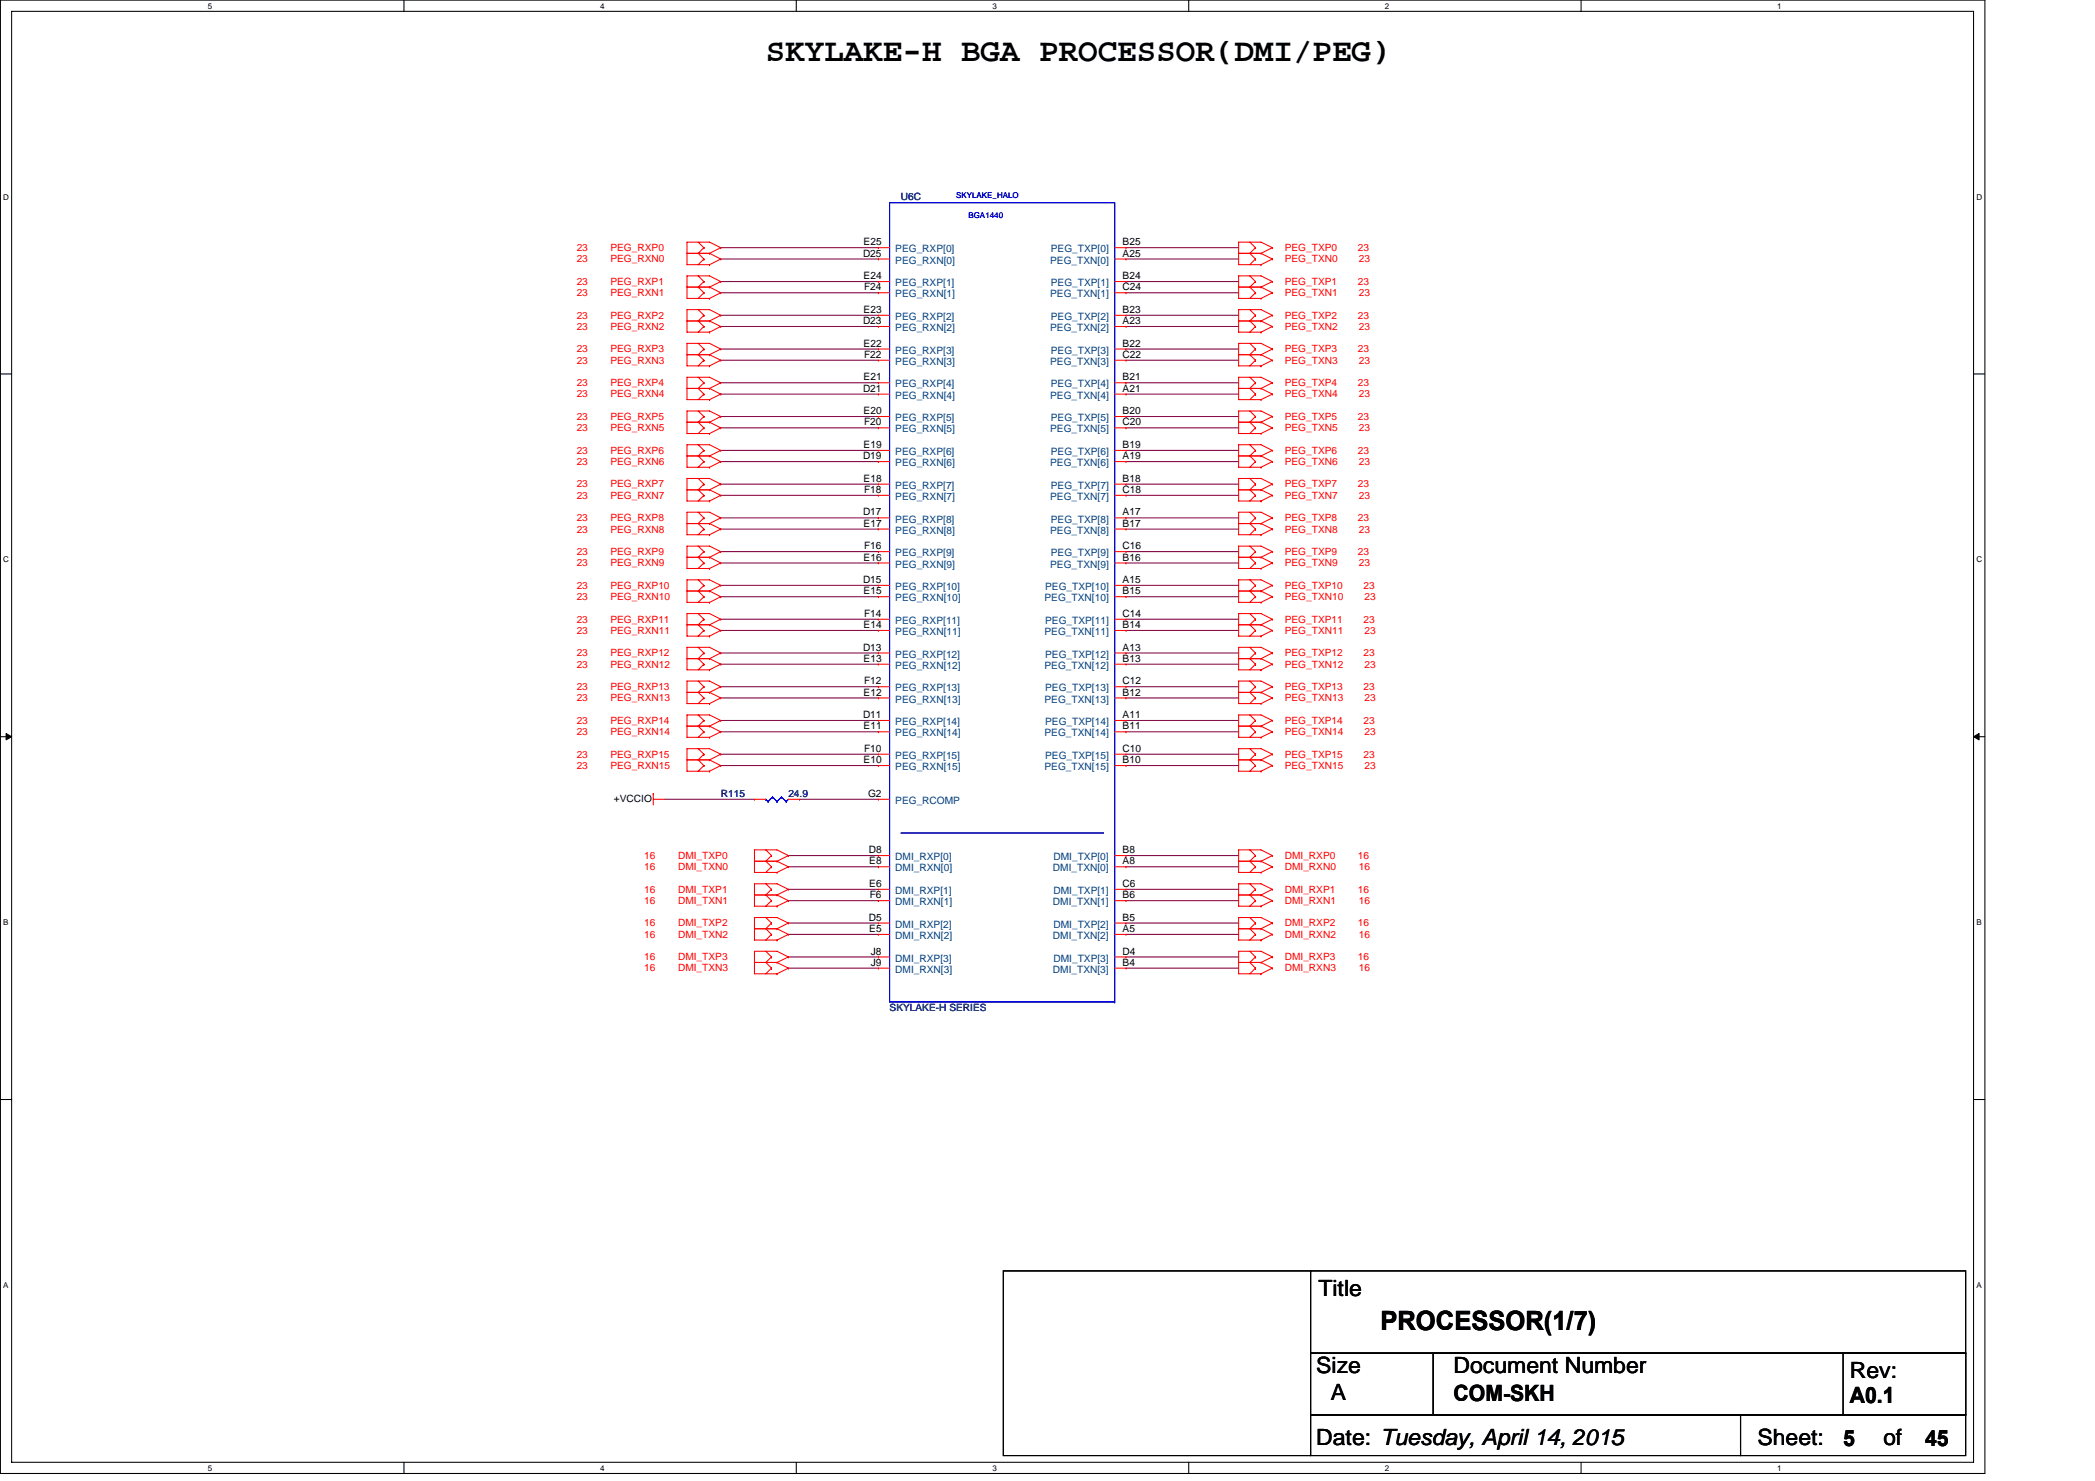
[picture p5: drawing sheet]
<svg xmlns="http://www.w3.org/2000/svg" width="297mm" height="210mm" viewBox="0 0 297 210" stroke-linecap="round" stroke-linejoin="round" font-family="sans-serif">
<path d="M.1 0h281.3v208.9h-281.3zM1.6 1.6h278.2v205.7h-278.2z" fill="none" stroke="#000" stroke-width=".15"/>
<g fill="#fff">
<path d="M29.5 .2h.6v1.3h-.6z"/>
<path d="M29.5 207.5h.6v1.3h-.6z"/>
</g>
<path d="M57.3 0v1.6M57.3 207.3v1.6" fill="none" stroke="#000" stroke-width=".15"/>
<g fill="#fff">
<path d="M85.1 .2h.6v1.3h-.6z"/>
<path d="M85.1 207.5h.6v1.3h-.6z"/>
</g>
<path d="M112.9 0v1.6M112.9 207.3v1.6" fill="none" stroke="#000" stroke-width=".15"/>
<g fill="#fff">
<path d="M140.7 .2h.6v1.3h-.6z"/>
<path d="M140.7 207.5h.6v1.3h-.6z"/>
</g>
<path d="M168.5 0v1.6M168.5 207.3v1.6" fill="none" stroke="#000" stroke-width=".15"/>
<g fill="#fff">
<path d="M196.4 .2h.6v1.3h-.6z"/>
<path d="M196.4 207.5h.6v1.3h-.6z"/>
</g>
<path d="M224.2 0v1.6M224.2 207.3v1.6" fill="none" stroke="#000" stroke-width=".15"/>
<g fill="#fff">
<path d="M252 .2h.6v1.3h-.6z"/>
<path d="M252 207.5h.6v1.3h-.6z"/>
<path d="M.5 27.3h.8v1.3h-.8z"/>
<path d="M280.2 27.3h.8v1.3h-.8z"/>
<path d="M.5 78.7h.8v1.3h-.8z"/>
<path d="M280.2 78.7h.8v1.3h-.8z"/>
</g>
<path d="M.1 53h1.5M279.8 53h1.6" fill="none" stroke="#000" stroke-width=".15"/>
<g fill="#fff">
<path d="M.5 130.2h.7v1.2h-.7z"/>
<path d="M280.2 130.2h.8v1.2h-.8z"/>
</g>
<path d="M.1 104.5h1.5M279.8 104.5h1.6" fill="none" stroke="#000" stroke-width=".15"/>
<path d="M.9 104l.7 .5-.7 .4zM279.8 104.5l.8-.5v.9z" fill="#000" stroke="#000" stroke-width=".14"/>
<g fill="#fff">
<path d="M.5 181.6h.7v1.3h-.7z"/>
<path d="M280.2 181.6h.8v1.3h-.8z"/>
</g>
<path d="M.1 155.9h1.5M279.8 155.9h1.6M142.3 180.2h43.5v26.2h-43.5zM185.8 180.2h92.9v11.7h-92.9zM185.8 191.9h17.4v8.7h-17.4zM203.2 191.9h75.5v8.7h-75.5zM261.3 191.9h17.4v8.7h-17.4zM185.8 200.6h61v5.8h-61zM246.8 200.6h31.9v5.8h-31.9z" fill="none" stroke="#000" stroke-width=".15"/>
<g fill="none" stroke="#800040" stroke-width=".15">
<path d="M102.2 35.1h22.3M102.2 36.7h22.3M102.2 39.9h22.3M159.7 35.1h15.9M159.7 36.7h15.9M159.7 39.9h15.9M102.2 41.5h22.3M102.2 44.7h22.3M102.2 46.3h22.3M102.2 49.5h22.3M102.2 51.1h22.3M102.2 54.3h22.3"/>
<path d="M102.2 55.9h22.3M102.2 59.1h22.3M159.7 41.5h15.9M159.7 44.7h15.9M159.7 46.3h15.9M159.7 49.5h15.9M159.7 51.1h15.9M159.7 54.3h15.9M159.7 55.9h15.9M159.7 59.1h15.9M102.2 60.7h22.3M102.2 63.9h22.3"/>
<path d="M102.2 65.4h22.3M102.2 68.6h22.3M102.2 70.2h22.3M102.2 73.4h22.3M102.2 75h22.3M102.2 78.2h22.3M102.2 79.8h22.3M159.7 60.7h15.9M159.7 63.9h15.9M159.7 65.4h15.9M159.7 68.6h15.9M159.7 70.2h15.9"/>
<path d="M159.7 73.4h15.9M159.7 75h15.9M159.7 78.2h15.9M159.7 79.8h15.9M102.2 83h22.3M102.2 84.6h22.3M102.2 87.8h22.3M102.2 89.4h22.3M102.2 92.6h22.3M102.2 94.2h22.3M102.2 97.4h22.3M102.2 99h22.3"/>
<path d="M159.7 83h15.9M159.7 84.6h15.9M159.7 87.8h15.9M159.7 89.4h15.9M159.7 92.6h15.9M159.7 94.2h15.9M159.7 97.4h15.9M159.7 99h15.9M94.2 113.3h12.8M102.2 102.2h22.3M102.2 103.8h22.3M102.2 106.9h22.3"/>
<path d="M102.2 108.5h22.3M113.4 113.3h.1M113.4 113.3h11.1M159.7 102.2h15.9M159.7 103.8h15.9M159.7 106.9h15.9M159.7 108.5h15.9M111.8 121.3h12.7M111.8 122.9h12.7M111.8 126.1h12.7M111.8 127.7h12.7M111.8 132.5h12.7"/>
<path d="M111.8 130.9h12.7M111.8 135.7h12.7M111.8 137.3h12.7M159.7 121.3h15.9M159.7 122.9h15.9M159.7 126.1h15.9M159.7 127.7h15.9M159.7 130.9h15.9M159.7 132.5h15.9M159.7 135.7h15.9M159.7 137.3h15.9"/>
</g>
<g fill="none" stroke="#f00" stroke-width=".15">
<path d="M97.4 35.9h3.2M97.4 35.9v1.6h3.2M99 34.3l.8 .8M99 39.1l.8 .8M99.8 35.1h.1M99.8 36.7h.1M99.8 39.9h.1M99.8 35.1l-.8 .8 .8 .8M99.8 36.7l-.8 .8M99.8 39.9l-.8 .8 .8 .8M100.6 35.9h.1M100.6 37.5h.1"/>
<path d="M100.6 35.9l1.6 .8M102.2 35.1l-1.6-.8h-3.2v1.6M102.2 35.1h.1M102.2 36.7h.1M102.2 39.9l-1.6-.8h-3.2v1.6M102.2 39.9h.1M102.2 35.1l-1.6 .8M102.2 36.7l-1.6 .8M102.2 39.9l-1.6 .8M124.5 36.7h.1M124.5 39.9h.1M124.5 35.1h.1"/>
<path d="M124.5 36.7h1.6M124.5 39.9h1.6M124.5 35.1h1.6M158 36.7h1.7M158 39.9h1.7M158 35.1h1.7M159.7 35.1h.1M159.7 36.7h.1M159.7 39.9h.1M175.6 35.9h3.2M175.6 35.9v1.6h3.2M177.2 34.3l.8 .8"/>
<path d="M177.2 39.1l.8 .8M178 35.1h.1M178 36.7h.1M178 39.9h.1M178 35.1l-.8 .8 .8 .8M178 36.7l-.8 .8M178 39.9l-.8 .8 .8 .8M178.8 35.9h.1M178.8 37.5h.1M178.8 35.9l1.6 .8M180.4 35.1l-1.6-.8h-3.2v1.6M180.4 35.1h.1"/>
<path d="M180.4 36.7h.1M180.4 39.9l-1.6-.8h-3.2v1.6M180.4 39.9h.1M180.4 35.1l-1.6 .8M180.4 36.7l-1.6 .8M180.4 39.9l-1.6 .8M97.4 40.7h3.2M97.4 40.7v1.6h3.2M97.4 45.5h3.2M97.4 45.5v1.6h3.2M97.4 50.3h3.2M97.4 50.3v1.6h3.2"/>
<path d="M97.4 55.1h3.2M97.4 55.1v1.6h3.2M97.4 59.9h3.2M97.4 59.9v1.6h3.2M99 43.9l.8 .8M99 48.7l.8 .8M99 53.5l.8 .8M99 58.3l.8 .8M99.8 41.5h.1M99.8 44.7h.1M99.8 46.3h.1M99.8 49.5h.1"/>
<path d="M99.8 51.1h.1M99.8 54.3h.1M99.8 55.9h.1M99.8 59.1h.1M99.8 41.5l-.8 .8M99.8 44.7l-.8 .8 .8 .8M99.8 46.3l-.8 .8M99.8 49.5l-.8 .8 .8 .8M99.8 51.1l-.8 .8M99.8 54.3l-.8 .8 .8 .8M99.8 55.9l-.8 .8M99.8 59.1l-.8 .8 .8 .8"/>
<path d="M100.6 40.7h.1M100.6 42.3h.1M100.6 45.5h.1M100.6 47.1h.1M100.6 50.3h.1M100.6 51.9h.1M100.6 55.1h.1M100.6 56.7h.1M100.6 59.9h.1M100.6 40.7l1.6 .8M100.6 45.5l1.6 .8M100.6 50.3l1.6 .8"/>
<path d="M100.6 55.1l1.6 .8M100.6 59.9l1.6 .8M102.2 41.5h.1M102.2 44.7l-1.6-.8h-3.2v1.6M102.2 44.7h.1M102.2 46.3h.1M102.2 49.5l-1.6-.8h-3.2v1.6M102.2 49.5h.1M102.2 51.1h.1M102.2 54.3l-1.6-.8h-3.2v1.6M102.2 54.3h.1M102.2 55.9h.1"/>
<path d="M102.2 59.1l-1.6-.8h-3.2v1.6M102.2 59.1h.1M102.2 41.5l-1.6 .8M102.2 44.7l-1.6 .8M102.2 46.3l-1.6 .8M102.2 49.5l-1.6 .8M102.2 51.1l-1.6 .8M102.2 54.3l-1.6 .8M102.2 55.9l-1.6 .8M102.2 59.1l-1.6 .8M124.5 46.3h.1M124.5 44.7h.1"/>
<path d="M124.5 41.5h.1M124.5 51.1h.1M124.5 49.5h.1M124.5 54.3h.1M124.5 55.9h.1M124.5 59.1h.1M124.5 46.3h1.6M124.5 44.7h1.6M124.5 41.5h1.6M124.5 51.1h1.6M124.5 49.5h1.6M124.5 54.3h1.6"/>
<path d="M124.5 55.9h1.6M124.5 59.1h1.6M158 46.3h1.7M158 44.7h1.7M158 41.5h1.7M158 51.1h1.7M158 49.5h1.7M158 54.3h1.7M158 55.9h1.7M158 59.1h1.7M159.7 41.5h.1M159.7 46.3h.1"/>
<path d="M159.7 44.7h.1M159.7 51.1h.1M159.7 49.5h.1M159.7 54.3h.1M159.7 55.9h.1M159.7 59.1h.1M175.6 40.7h3.2M175.6 40.7v1.6h3.2M175.6 45.5h3.2M175.6 45.5v1.6h3.2M175.6 50.3h3.2M175.6 50.3v1.6h3.2"/>
<path d="M175.6 55.1h3.2M175.6 55.1v1.6h3.2M175.6 59.9h3.2M175.6 59.9v1.6h3.2M177.2 43.9l.8 .8M177.2 48.7l.8 .8M177.2 53.5l.8 .8M177.2 58.3l.8 .8M178 41.5h.1M178 44.7h.1M178 46.3h.1M178 49.5h.1"/>
<path d="M178 51.1h.1M178 54.3h.1M178 55.9h.1M178 59.1h.1M178 41.5l-.8 .8M178 44.7l-.8 .8 .8 .8M178 46.3l-.8 .8M178 49.5l-.8 .8 .8 .8M178 51.1l-.8 .8M178 54.3l-.8 .8 .8 .8M178 55.9l-.8 .8M178 59.1l-.8 .8 .8 .8"/>
<path d="M178.8 40.7h.1M178.8 42.3h.1M178.8 45.5h.1M178.8 47.1h.1M178.8 50.3h.1M178.8 51.9h.1M178.8 55.1h.1M178.8 56.7h.1M178.8 59.9h.1M178.8 40.7l1.6 .8M178.8 45.5l1.6 .8M178.8 50.3l1.6 .8"/>
<path d="M178.8 55.1l1.6 .8M178.8 59.9l1.6 .8M180.4 41.5h.1M180.4 44.7l-1.6-.8h-3.2v1.6M180.4 44.7h.1M180.4 46.3h.1M180.4 49.5l-1.6-.8h-3.2v1.6M180.4 49.5h.1M180.4 51.1h.1M180.4 54.3l-1.6-.8h-3.2v1.6M180.4 54.3h.1M180.4 55.9h.1"/>
<path d="M180.4 59.1l-1.6-.8h-3.2v1.6M180.4 59.1h.1M180.4 41.5l-1.6 .8M180.4 44.7l-1.6 .8M180.4 46.3l-1.6 .8M180.4 49.5l-1.6 .8M180.4 51.1l-1.6 .8M180.4 54.3l-1.6 .8M180.4 55.9l-1.6 .8M180.4 59.1l-1.6 .8M97.4 64.6h3.2M97.4 64.6v1.7h3.2"/>
<path d="M97.4 69.4h3.2M97.4 69.4v1.6h3.2M97.4 74.2h3.2M97.4 74.2v1.6h3.2M97.4 79h3.2M97.4 79v1.6h3.2M99 63.1l.8 .8M99 67.8l.8 .8M99 72.6l.8 .8M99 77.4l.8 .8M99.8 60.7h.1M99.8 63.9h.1"/>
<path d="M99.8 65.4h.1M99.8 68.6h.1M99.8 70.2h.1M99.8 73.4h.1M99.8 75h.1M99.8 78.2h.1M99.8 79.8h.1M99.8 60.7l-.8 .8M99.8 63.9l-.8 .7 .8 .8M99.8 65.4l-.8 .9M99.8 68.6l-.8 .8 .8 .8M99.8 70.2l-.8 .8"/>
<path d="M99.8 73.4l-.8 .8 .8 .8M99.8 75l-.8 .8M99.8 78.2l-.8 .8 .8 .8M99.8 79.8l-.8 .8M100.6 61.5h.1M100.6 64.6h.1M100.6 66.3h.1M100.6 69.4h.1M100.6 71h.1M100.6 74.2h.1M100.6 75.8h.1M100.6 79h.1"/>
<path d="M100.6 64.6l1.6 .8M100.6 69.4l1.6 .8M100.6 74.2l1.6 .8M100.6 79l1.6 .8M102.2 60.7h.1M102.2 63.9l-1.6-.8h-3.2v1.5M102.2 63.9h.1M102.2 65.4h.1M102.2 68.6l-1.6-.8h-3.2v1.6M102.2 68.6h.1M102.2 70.2h.1M102.2 73.4l-1.6-.8h-3.2v1.6"/>
<path d="M102.2 73.4h.1M102.2 75h.1M102.2 78.2l-1.6-.8h-3.2v1.6M102.2 78.2h.1M102.2 79.8h.1M102.2 60.7l-1.6 .8M102.2 63.9l-1.6 .7M102.2 65.4l-1.6 .9M102.2 68.6l-1.6 .8M102.2 70.2l-1.6 .8M102.2 73.4l-1.6 .8M102.2 75l-1.6 .8"/>
<path d="M102.2 78.2l-1.6 .8M102.2 79.8l-1.6 .8M124.5 73.4h.1M124.5 70.2h.1M124.5 68.6h.1M124.5 63.9h.1M124.5 79.8h.1M124.5 75h.1M124.5 78.2h.1M124.5 60.7h.1M124.5 65.4h.1M124.5 73.4h1.6"/>
<path d="M124.5 70.2h1.6M124.5 68.6h1.6M124.5 63.9h1.6M124.5 60.7h1.6M124.5 65.4h1.6M124.5 79.8h1.6M124.5 75h1.6M124.5 78.2h1.6M158 73.4h1.7M158 70.2h1.7M158 68.6h1.7M158 63.9h1.7"/>
<path d="M158 60.7h1.7M158 65.4h1.7M158 79.8h1.7M158 75h1.7M158 78.2h1.7M159.7 60.7h.1M159.7 65.4h.1M159.7 63.9h.1M159.7 68.6h.1M159.7 73.4h.1M159.7 79.8h.1M159.7 78.2h.1"/>
<path d="M159.7 75h.1M159.7 70.2h.1M175.6 64.6h3.2M175.6 64.6v1.7h3.2M175.6 69.4h3.2M175.6 69.4v1.6h3.2M175.6 74.2h3.2M175.6 74.2v1.6h3.2M175.6 79h3.2M175.6 79v1.6h3.2M177.2 63.1l.8 .8M177.2 67.8l.8 .8"/>
<path d="M177.2 72.6l.8 .8M177.2 77.4l.8 .8M178 60.7h.1M178 63.9h.1M178 65.4h.1M178 68.6h.1M178 70.2h.1M178 73.4h.1M178 75h.1M178 78.2h.1M178 79.8h.1M178 60.7l-.8 .8"/>
<path d="M178 63.9l-.8 .7 .8 .8M178 65.4l-.8 .9M178 68.6l-.8 .8 .8 .8M178 70.2l-.8 .8M178 73.4l-.8 .8 .8 .8M178 75l-.8 .8M178 78.2l-.8 .8 .8 .8M178 79.8l-.8 .8M178.8 61.5h.1M178.8 64.6h.1M178.8 66.3h.1M178.8 69.4h.1"/>
<path d="M178.8 71h.1M178.8 74.2h.1M178.8 75.8h.1M178.8 79h.1M178.8 64.6l1.6 .8M178.8 69.4l1.6 .8M178.8 74.2l1.6 .8M178.8 79l1.6 .8M180.4 60.7h.1M180.4 63.9l-1.6-.8h-3.2v1.5M180.4 63.9h.1M180.4 65.4h.1"/>
<path d="M180.4 68.6l-1.6-.8h-3.2v1.6M180.4 68.6h.1M180.4 70.2h.1M180.4 73.4l-1.6-.8h-3.2v1.6M180.4 73.4h.1M180.4 75h.1M180.4 78.2l-1.6-.8h-3.2v1.6M180.4 78.2h.1M180.4 79.8h.1M180.4 60.7l-1.6 .8M180.4 63.9l-1.6 .7M180.4 65.4l-1.6 .9"/>
<path d="M180.4 68.6l-1.6 .8M180.4 70.2l-1.6 .8M180.4 73.4l-1.6 .8M180.4 75l-1.6 .8M180.4 78.2l-1.6 .8M180.4 79.8l-1.6 .8M97.4 83.8h3.2M97.4 83.8v1.6h3.2M97.4 88.6h3.2M97.4 88.6v1.6h3.2M97.4 93.4h3.2M97.4 93.4v1.6h3.2"/>
<path d="M97.4 98.2h3.2M97.4 98.2v1.6h3.2M99 82.2l.8 .8M99 87l.8 .8M99 91.8l.8 .8M99 96.6l.8 .8M99.8 83h.1M99.8 84.6h.1M99.8 87.8h.1M99.8 89.4h.1M99.8 92.6h.1M99.8 94.2h.1"/>
<path d="M99.8 97.4h.1M99.8 99h.1M99.8 83l-.8 .8 .8 .8M99.8 84.6l-.8 .8M99.8 87.8l-.8 .8 .8 .8M99.8 89.4l-.8 .8M99.8 92.6l-.8 .8 .8 .8M99.8 94.2l-.8 .8M99.8 97.4l-.8 .8 .8 .8M99.8 99l-.8 .8M100.6 80.6h.1M100.6 83.8h.1"/>
<path d="M100.6 85.4h.1M100.6 88.6h.1M100.6 90.2h.1M100.6 93.4h.1M100.6 95h.1M100.6 98.2h.1M100.6 99.8h.1M100.6 83.8l1.6 .8M100.6 88.6l1.6 .8M100.6 93.4l1.6 .8M100.6 98.2l1.6 .8M102.2 83l-1.6-.8h-3.2v1.6"/>
<path d="M102.2 83h.1M102.2 84.6h.1M102.2 87.8l-1.6-.8h-3.2v1.6M102.2 87.8h.1M102.2 89.4h.1M102.2 92.6l-1.6-.8h-3.2v1.6M102.2 92.6h.1M102.2 94.2h.1M102.2 97.4l-1.6-.8h-3.2v1.6M102.2 97.4h.1M102.2 99h.1M102.2 83l-1.6 .8"/>
<path d="M102.2 84.6l-1.6 .8M102.2 87.8l-1.6 .8M102.2 89.4l-1.6 .8M102.2 92.6l-1.6 .8M102.2 94.2l-1.6 .8M102.2 97.4l-1.6 .8M102.2 99l-1.6 .8M124.5 97.4h.1M124.5 83h.1M124.5 84.6h.1M124.5 87.8h.1M124.5 89.4h.1"/>
<path d="M124.5 92.6h.1M124.5 99h.1M124.5 94.2h.1M124.5 97.4h1.6M124.5 83h1.6M124.5 84.6h1.6M124.5 87.8h1.6M124.5 89.4h1.6M124.5 92.6h1.6M124.5 99h1.6M124.5 94.2h1.6M158 97.4h1.7"/>
<path d="M158 83h1.7M158 84.6h1.7M158 87.8h1.7M158 89.4h1.7M158 92.6h1.7M158 99h1.7M158 94.2h1.7M159.7 84.6h.1M159.7 83h.1M159.7 87.8h.1M159.7 89.4h.1M159.7 94.2h.1"/>
<path d="M159.7 92.6h.1M159.7 99h.1M159.7 97.4h.1M175.6 83.8h3.2M175.6 83.8v1.6h3.2M175.6 88.6h3.2M175.6 88.6v1.6h3.2M175.6 93.4h3.2M175.6 93.4v1.6h3.2M175.6 98.2h3.2M175.6 98.2v1.6h3.2M177.2 82.2l.8 .8"/>
<path d="M177.2 87l.8 .8M177.2 91.8l.8 .8M177.2 96.6l.8 .8M178 83h.1M178 84.6h.1M178 87.8h.1M178 89.4h.1M178 92.6h.1M178 94.2h.1M178 97.4h.1M178 99h.1M178 83l-.8 .8 .8 .8"/>
<path d="M178 84.6l-.8 .8M178 87.8l-.8 .8 .8 .8M178 89.4l-.8 .8M178 92.6l-.8 .8 .8 .8M178 94.2l-.8 .8M178 97.4l-.8 .8 .8 .8M178 99l-.8 .8M178.8 80.6h.1M178.8 83.8h.1M178.8 85.4h.1M178.8 88.6h.1M178.8 90.2h.1"/>
<path d="M178.8 93.4h.1M178.8 95h.1M178.8 98.2h.1M178.8 99.8h.1M178.8 83.8l1.6 .8M178.8 88.6l1.6 .8M178.8 93.4l1.6 .8M178.8 98.2l1.6 .8M180.4 83l-1.6-.8h-3.2v1.6M180.4 83h.1M180.4 84.6h.1M180.4 87.8l-1.6-.8h-3.2v1.6"/>
<path d="M180.4 87.8h.1M180.4 89.4h.1M180.4 92.6l-1.6-.8h-3.2v1.6M180.4 92.6h.1M180.4 94.2h.1M180.4 97.4l-1.6-.8h-3.2v1.6M180.4 97.4h.1M180.4 99h.1M180.4 83l-1.6 .8M180.4 84.6l-1.6 .8M180.4 87.8l-1.6 .8M180.4 89.4l-1.6 .8"/>
<path d="M180.4 92.6l-1.6 .8M180.4 94.2l-1.6 .8M180.4 97.4l-1.6 .8M180.4 99l-1.6 .8M92.6 113.3h1.6M92.6 112.5h.1M92.6 112.5v1.6M97.4 103h3.2M97.4 103v1.5h3.2M97.4 107.7h3.2M97.4 107.7v1.6h3.2M99 101.4l.8 .8"/>
<path d="M99 106.2l.8 .7M99.8 102.2h.1M99.8 103.8h.1M99.8 106.9h.1M99.8 108.5h.1M99.8 102.2l-.8 .8 .8 .8M99.8 103.8l-.8 .7M99.8 106.9l-.8 .8 .8 .8M99.8 108.5l-.8 .8M100.6 103h.1M100.6 104.5h.1M100.6 107.7h.1"/>
<path d="M100.6 109.3h.1M100.6 103l1.6 .8M100.6 107.7l1.6 .8M102.2 102.2l-1.6-.8h-3.2v1.6M102.2 102.2h.1M102.2 103.8h.1M102.2 106.9l-1.6-.7h-3.2v1.5M102.2 106.9h.1M102.2 108.5h.1M102.2 102.2l-1.6 .8M102.2 103.8l-1.6 .7M102.2 106.9l-1.6 .8"/>
<path d="M102.2 108.5l-1.6 .8M107 113.3h.1M107 113.3h1.6M111.8 113.3h1.6M124.5 113.3h.1M124.5 106.9h.1M124.5 102.2h.1M124.5 108.5h.1M124.5 103.8h.1M124.5 113.3h1.6M124.5 106.9h1.6M124.5 102.2h1.6"/>
<path d="M124.5 108.5h1.6M124.5 103.8h1.6M158 106.9h1.7M158 102.2h1.7M158 108.5h1.7M158 103.8h1.7M159.7 103.8h.1M159.7 102.2h.1M159.7 106.9h.1M159.7 108.5h.1M175.6 103h3.2M175.6 103v1.5h3.2"/>
<path d="M175.6 107.7h3.2M175.6 107.7v1.6h3.2M177.2 101.4l.8 .8M177.2 106.2l.8 .7M178 102.2h.1M178 103.8h.1M178 106.9h.1M178 108.5h.1M178 102.2l-.8 .8 .8 .8M178 103.8l-.8 .7M178 106.9l-.8 .8 .8 .8M178 108.5l-.8 .8"/>
<path d="M178.8 103h.1M178.8 104.5h.1M178.8 107.7h.1M178.8 109.3h.1M178.8 103l1.6 .8M178.8 107.7l1.6 .8M180.4 102.2l-1.6-.8h-3.2v1.6M180.4 102.2h.1M180.4 103.8h.1M180.4 106.9l-1.6-.7h-3.2v1.5M180.4 106.9h.1M180.4 108.5h.1"/>
<path d="M180.4 102.2l-1.6 .8M180.4 103.8l-1.6 .7M180.4 106.9l-1.6 .8M180.4 108.5l-1.6 .8M107 122.1v1.6h3.2M107 122.1h3.2M107 126.9v1.6h3.2M107 126.9h3.2M107 131.7v1.6h3.2M107 131.7h3.2M107 136.5v1.6h3.2M107 136.5h3.2"/>
<path d="M108.6 120.5l.8 .8M108.6 125.3l.8 .8M108.6 130.1l.8 .8M108.6 134.9l.8 .8M109.4 122.9h.1M109.4 121.3h.1M109.4 127.7h.1M109.4 126.1h.1M109.4 132.5h.1M109.4 130.9h.1M109.4 137.3h.1M109.4 135.7h.1"/>
<path d="M109.4 122.9l-.8 .8M109.4 121.3l-.8 .8 .8 .8M109.4 126.1l-.8 .8 .8 .8M109.4 127.7l-.8 .8M109.4 130.9l-.8 .8 .8 .8M109.4 132.5l-.8 .8M109.4 135.7l-.8 .8 .8 .8M109.4 137.3l-.8 .8M110.2 123.7h.1M110.2 122.1h.1M110.2 128.5h.1M110.2 126.9h.1"/>
<path d="M110.2 133.3h.1M110.2 131.7h.1M110.2 138.1h.1M110.2 136.5h.1M110.2 122.1l1.6 .8M110.2 126.9l1.6 .8M110.2 131.7l1.6 .8M110.2 136.5l1.6 .8M111.8 122.9h.1M111.8 121.3l-1.6-.8h-3.2v1.6M111.8 121.3h.1M111.8 127.7h.1"/>
<path d="M111.8 126.1l-1.6-.8h-3.2v1.6M111.8 126.1h.1M111.8 132.5h.1M111.8 130.9l-1.6-.8h-3.2v1.6M111.8 130.9h.1M111.8 137.3h.1M111.8 135.7l-1.6-.8h-3.2v1.6M111.8 135.7h.1M111.8 122.9l-1.6 .8M111.8 121.3l-1.6 .8M111.8 127.7l-1.6 .8M111.8 126.1l-1.6 .8"/>
<path d="M111.8 132.5l-1.6 .8M111.8 130.9l-1.6 .8M111.8 137.3l-1.6 .8M111.8 135.7l-1.6 .8M124.5 135.7h.1M124.5 137.3h.1M124.5 132.5h.1M124.5 130.9h.1M124.5 126.1h.1M124.5 127.7h.1M124.5 121.3h.1M124.5 122.9h.1"/>
<path d="M124.5 137.3h1.6M124.5 135.7h1.6M124.5 132.5h1.6M124.5 130.9h1.6M124.5 126.1h1.6M124.5 127.7h1.6M124.5 122.9h1.6M124.5 121.3h1.6M158 137.3h1.7M158 135.7h1.7M158 132.5h1.7M158 130.9h1.7"/>
<path d="M158 126.1h1.7M158 127.7h1.7M158 122.9h1.7M158 121.3h1.7M159.7 137.3h.1M159.7 135.7h.1M159.7 132.5h.1M159.7 130.9h.1M159.7 126.1h.1M159.7 127.7h.1M159.7 122.9h.1M159.7 121.3h.1"/>
<path d="M175.6 122.1h3.2M175.6 122.1v1.6h3.2M175.6 126.9h3.2M175.6 126.9v1.6h3.2M175.6 131.7h3.2M175.6 131.7v1.6h3.2M175.6 136.5h3.2M175.6 136.5v1.6h3.2M177.2 120.5l.8 .8M177.2 125.3l.8 .8M177.2 130.1l.8 .8M177.2 134.9l.8 .8"/>
<path d="M178 121.3h.1M178 122.9h.1M178 126.1h.1M178 127.7h.1M178 130.9h.1M178 132.5h.1M178 135.7h.1M178 137.3h.1M178 121.3l-.8 .8 .8 .8M178 122.9l-.8 .8M178 126.1l-.8 .8 .8 .8M178 127.7l-.8 .8"/>
<path d="M178 130.9l-.8 .8 .8 .8M178 132.5l-.8 .8M178 135.7l-.8 .8 .8 .8M178 137.3l-.8 .8M178.8 122.1h.1M178.8 123.7h.1M178.8 126.9h.1M178.8 128.5h.1M178.8 131.7h.1M178.8 133.3h.1M178.8 136.5h.1M178.8 138.1h.1"/>
<path d="M178.8 122.1l1.6 .8M178.8 126.9l1.6 .8M178.8 131.7l1.6 .8M178.8 136.5l1.6 .8M180.4 121.3l-1.6-.8h-3.2v1.6M180.4 121.3h.1M180.4 122.9h.1M180.4 126.1l-1.6-.8h-3.2v1.6M180.4 126.1h.1M180.4 127.7h.1M180.4 130.9l-1.6-.8h-3.2v1.6M180.4 130.9h.1"/>
<path d="M180.4 132.5h.1M180.4 135.7l-1.6-.8h-3.2v1.6M180.4 135.7h.1M180.4 137.3h.1M180.4 121.3l-1.6 .8M180.4 122.9l-1.6 .8M180.4 126.1l-1.6 .8M180.4 127.7l-1.6 .8M180.4 130.9l-1.6 .8M180.4 132.5l-1.6 .8M180.4 135.7l-1.6 .8M180.4 137.3l-1.6 .8"/>
</g>
<g fill="none" stroke="#00f" stroke-width=".15">
<path d="M126.1 28.7h31.9v113.3h-31.9zM108.6 113.3h.1M108.6 113.3l.3 .3M108.9 113.6h.1M109.5 113h.1M109.5 113l-.6 .6M109.5 113l.7 .6M110.2 113.6h.1M110.8 113h.1M110.8 113l.7 .6M110.8 113l-.6 .6M111.5 113.6h.1"/>
<path d="M111.8 113.3l-.3 .3M127.7 118.1h28.8M158 142h.1"/>
</g>
<text font-size="4.6" x="108.6" y="8.7">SKYLAKE-H BGA PROCESSOR(DMI/PEG)</text>
<text font-size="3.8" x="195.7" y="188.6">PROCESSOR(1/7)</text>
<g font-size="3.2">
<text x="186.9" y="183.7">Title</text>
<text x="186.6" y="194.7">Size</text>
<text x="206.1" y="194.7">Document Number</text>
<text x="262.3" y="195.3">Rev:</text>
<text x="188.7" y="198.5">A</text>
<text x="206.1" y="198.6">COM-SKH</text>
<text x="262.3" y="198.9">A0.1</text>
<text x="186.6" y="204.9">Date: Tuesday, April 14, 2015</text>
<text x="249.2" y="204.9">Sheet:</text>
<text x="261.3" y="205">5</text>
<text x="267.1" y="204.9">of</text>
<text x="273" y="205">45</text>
</g>
<g font-size="1.4" fill="#000080">
<text x="127.7" y="28.4">U6C</text>
<text x="102.2" y="113">R115</text>
<text x="111.8" y="113">24.9</text>
<text x="126.1" y="143.3">SKYLAKE-H SERIES</text>
</g>
<g font-size="1.4" fill="#f00">
<text x="81.8" y="35.6">23</text>
<text x="86.5" y="35.6">PEG_RXP0</text>
<text x="182.2" y="35.6">PEG_TXP0</text>
<text x="192.5" y="35.6">23</text>
<text x="81.8" y="37.2">23</text>
<text x="81.8" y="40.4">23</text>
<text x="81.8" y="42">23</text>
<text x="86.5" y="37.2">PEG_RXN0</text>
<text x="86.5" y="40.4">PEG_RXP1</text>
<text x="86.5" y="42">PEG_RXN1</text>
<text x="182.2" y="37.2">PEG_TXN0</text>
<text x="182.2" y="40.4">PEG_TXP1</text>
<text x="182.2" y="42">PEG_TXN1</text>
<text x="192.5" y="40.4">23</text>
<text x="192.7" y="37.2">23</text>
<text x="192.7" y="42">23</text>
<text x="81.8" y="45.2">23</text>
<text x="81.8" y="46.8">23</text>
<text x="86.5" y="45.2">PEG_RXP2</text>
<text x="86.5" y="46.8">PEG_RXN2</text>
<text x="182.2" y="45.2">PEG_TXP2</text>
<text x="182.2" y="46.8">PEG_TXN2</text>
<text x="192.5" y="45.2">23</text>
<text x="192.7" y="46.8">23</text>
<text x="81.8" y="50">23</text>
<text x="81.8" y="51.6">23</text>
<text x="86.5" y="50">PEG_RXP3</text>
<text x="86.5" y="51.6">PEG_RXN3</text>
<text x="182.2" y="50">PEG_TXP3</text>
<text x="182.2" y="51.6">PEG_TXN3</text>
<text x="192.5" y="50">23</text>
<text x="192.7" y="51.6">23</text>
<text x="81.8" y="54.8">23</text>
<text x="81.8" y="56.3">23</text>
<text x="81.8" y="59.5">23</text>
<text x="86.5" y="54.8">PEG_RXP4</text>
<text x="86.5" y="56.3">PEG_RXN4</text>
<text x="86.5" y="59.5">PEG_RXP5</text>
<text x="182.2" y="54.8">PEG_TXP4</text>
<text x="182.2" y="56.3">PEG_TXN4</text>
<text x="182.2" y="59.5">PEG_TXP5</text>
<text x="192.5" y="54.8">23</text>
<text x="192.5" y="59.5">23</text>
<text x="192.7" y="56.3">23</text>
<text x="81.8" y="61.1">23</text>
<text x="81.8" y="64.3">23</text>
<text x="81.8" y="65.9">23</text>
<text x="86.5" y="61.1">PEG_RXN5</text>
<text x="86.5" y="64.3">PEG_RXP6</text>
<text x="86.5" y="65.9">PEG_RXN6</text>
<text x="182.2" y="61.1">PEG_TXN5</text>
<text x="182.2" y="64.3">PEG_TXP6</text>
<text x="182.2" y="65.9">PEG_TXN6</text>
<text x="192.5" y="64.3">23</text>
<text x="192.7" y="61.1">23</text>
<text x="192.7" y="65.9">23</text>
<text x="81.8" y="69.1">23</text>
<text x="81.8" y="70.7">23</text>
<text x="86.5" y="69.1">PEG_RXP7</text>
<text x="86.5" y="70.7">PEG_RXN7</text>
<text x="182.2" y="69.1">PEG_TXP7</text>
<text x="182.2" y="70.7">PEG_TXN7</text>
<text x="192.5" y="69.1">23</text>
<text x="192.7" y="70.7">23</text>
<text x="81.8" y="73.9">23</text>
<text x="81.8" y="75.5">23</text>
<text x="86.5" y="73.9">PEG_RXP8</text>
<text x="86.5" y="75.5">PEG_RXN8</text>
<text x="182.2" y="73.9">PEG_TXP8</text>
<text x="182.2" y="75.5">PEG_TXN8</text>
<text x="192.5" y="73.9">23</text>
<text x="192.7" y="75.5">23</text>
<text x="81.8" y="78.7">23</text>
<text x="81.8" y="80.3">23</text>
<text x="81.8" y="83.5">23</text>
<text x="86.5" y="78.7">PEG_RXP9</text>
<text x="86.5" y="80.3">PEG_RXN9</text>
<text x="86.5" y="83.5">PEG_RXP10</text>
<text x="182.2" y="78.7">PEG_TXP9</text>
<text x="182.2" y="80.3">PEG_TXN9</text>
<text x="182.2" y="83.5">PEG_TXP10</text>
<text x="192.5" y="78.7">23</text>
<text x="192.7" y="80.3">23</text>
<text x="193.3" y="83.5">23</text>
<text x="81.8" y="85.1">23</text>
<text x="81.8" y="88.3">23</text>
<text x="81.8" y="89.9">23</text>
<text x="86.5" y="85.1">PEG_RXN10</text>
<text x="86.5" y="88.3">PEG_RXP11</text>
<text x="86.5" y="89.9">PEG_RXN11</text>
<text x="182.2" y="85.1">PEG_TXN10</text>
<text x="182.2" y="88.3">PEG_TXP11</text>
<text x="182.2" y="89.9">PEG_TXN11</text>
<text x="193.3" y="88.3">23</text>
<text x="193.5" y="85.1">23</text>
<text x="193.5" y="89.9">23</text>
<text x="81.8" y="93">23</text>
<text x="81.8" y="94.7">23</text>
<text x="86.5" y="93">PEG_RXP12</text>
<text x="86.5" y="94.7">PEG_RXN12</text>
<text x="182.2" y="93">PEG_TXP12</text>
<text x="182.2" y="94.7">PEG_TXN12</text>
<text x="193.3" y="93">23</text>
<text x="193.5" y="94.7">23</text>
<text x="81.8" y="97.8">23</text>
<text x="81.8" y="99.4">23</text>
<text x="86.5" y="97.8">PEG_RXP13</text>
<text x="86.5" y="99.4">PEG_RXN13</text>
<text x="182.2" y="97.8">PEG_TXP13</text>
<text x="182.2" y="99.4">PEG_TXN13</text>
<text x="193.3" y="97.8">23</text>
<text x="193.5" y="99.4">23</text>
<text x="81.8" y="102.6">23</text>
<text x="81.8" y="104.2">23</text>
<text x="81.8" y="107.4">23</text>
<text x="86.5" y="102.6">PEG_RXP14</text>
<text x="86.5" y="104.2">PEG_RXN14</text>
<text x="86.5" y="107.4">PEG_RXP15</text>
<text x="182.2" y="102.6">PEG_TXP14</text>
<text x="182.2" y="104.2">PEG_TXN14</text>
<text x="182.2" y="107.4">PEG_TXP15</text>
<text x="193.3" y="102.6">23</text>
<text x="193.3" y="107.4">23</text>
<text x="193.5" y="104.2">23</text>
<text x="81.8" y="109">23</text>
<text x="86.5" y="109">PEG_RXN15</text>
<text x="182.2" y="109">PEG_TXN15</text>
<text x="193.5" y="109">23</text>
<text x="91.3" y="123.4">16</text>
<text x="91.3" y="121.8">16</text>
<text x="96.1" y="123.4">DMI_TXN0</text>
<text x="96.1" y="121.8">DMI_TXP0</text>
<text x="182.2" y="121.8">DMI_RXP0</text>
<text x="182.2" y="123.4">DMI_RXN0</text>
<text x="192.5" y="121.8">16</text>
<text x="192.7" y="123.4">16</text>
<text x="91.3" y="128.2">16</text>
<text x="91.3" y="126.6">16</text>
<text x="91.3" y="131.4">16</text>
<text x="96.1" y="128.2">DMI_TXN1</text>
<text x="96.1" y="126.6">DMI_TXP1</text>
<text x="96.1" y="131.4">DMI_TXP2</text>
<text x="182.2" y="126.6">DMI_RXP1</text>
<text x="182.2" y="128.2">DMI_RXN1</text>
<text x="182.2" y="131.4">DMI_RXP2</text>
<text x="192.5" y="126.6">16</text>
<text x="192.5" y="131.4">16</text>
<text x="192.7" y="128.2">16</text>
<text x="91.3" y="132.9">16</text>
<text x="91.3" y="137.7">16</text>
<text x="91.3" y="136.1">16</text>
<text x="96.1" y="132.9">DMI_TXN2</text>
<text x="96.1" y="137.7">DMI_TXN3</text>
<text x="96.1" y="136.1">DMI_TXP3</text>
<text x="182.2" y="132.9">DMI_RXN2</text>
<text x="182.2" y="136.1">DMI_RXP3</text>
<text x="182.2" y="137.7">DMI_RXN3</text>
<text x="192.5" y="136.1">16</text>
<text x="192.7" y="132.9">16</text>
<text x="192.7" y="137.7">16</text>
</g>
<g font-size="1.4">
<text x="122.4" y="34.8">E25</text>
<text x="159.2" y="34.8">B25</text>
<text x="122.4" y="36.4">D25</text>
<text x="122.4" y="39.6">E24</text>
<text x="122.5" y="41.2">F24</text>
<text x="159.2" y="36.4">A25</text>
<text x="159.2" y="41.2">C24</text>
<text x="159.2" y="39.6">B24</text>
<text x="122.4" y="46">D23</text>
<text x="122.4" y="44.4">E23</text>
<text x="159.2" y="46">A23</text>
<text x="159.2" y="44.4">B23</text>
<text x="122.4" y="49.1">E22</text>
<text x="122.4" y="53.9">E21</text>
<text x="122.5" y="50.7">F22</text>
<text x="159.2" y="50.7">C22</text>
<text x="159.2" y="49.1">B22</text>
<text x="159.2" y="53.9">B21</text>
<text x="122.4" y="55.5">D21</text>
<text x="122.4" y="58.7">E20</text>
<text x="159.2" y="55.5">A21</text>
<text x="159.2" y="58.7">B20</text>
<text x="122.4" y="65.1">D19</text>
<text x="122.4" y="63.5">E19</text>
<text x="122.5" y="60.3">F20</text>
<text x="159.2" y="60.3">C20</text>
<text x="159.2" y="65.1">A19</text>
<text x="159.2" y="63.5">B19</text>
<text x="122.4" y="68.3">E18</text>
<text x="122.5" y="69.9">F18</text>
<text x="159.2" y="69.9">C18</text>
<text x="159.2" y="68.3">B18</text>
<text x="122.4" y="73.1">D17</text>
<text x="122.4" y="74.7">E17</text>
<text x="122.5" y="77.9">F16</text>
<text x="159.2" y="74.7">B17</text>
<text x="159.2" y="73.1">A17</text>
<text x="159.2" y="77.9">C16</text>
<text x="122.4" y="82.7">D15</text>
<text x="122.4" y="79.5">E16</text>
<text x="159.2" y="79.5">B16</text>
<text x="159.2" y="82.7">A15</text>
<text x="122.4" y="84.3">E15</text>
<text x="122.4" y="89">E14</text>
<text x="122.5" y="87.5">F14</text>
<text x="159.2" y="87.5">C14</text>
<text x="159.2" y="84.3">B15</text>
<text x="159.2" y="89">B14</text>
<text x="122.4" y="92.2">D13</text>
<text x="122.4" y="93.8">E13</text>
<text x="159.2" y="92.2">A13</text>
<text x="159.2" y="93.8">B13</text>
<text x="122.4" y="101.8">D11</text>
<text x="122.4" y="98.6">E12</text>
<text x="122.5" y="97">F12</text>
<text x="159.2" y="97">C12</text>
<text x="159.2" y="101.8">A11</text>
<text x="159.2" y="98.6">B12</text>
<text x="122.4" y="103.4">E11</text>
<text x="122.5" y="106.6">F10</text>
<text x="159.2" y="106.6">C10</text>
<text x="159.2" y="103.4">B11</text>
<text x="87" y="113.6">+VCCIO</text>
<text x="122.4" y="108.2">E10</text>
<text x="123.1" y="113">G2</text>
<text x="159.2" y="108.2">B10</text>
<text x="123.2" y="121">D8</text>
<text x="123.3" y="125.8">E6</text>
<text x="123.3" y="122.6">E8</text>
<text x="159.2" y="125.8">C6</text>
<text x="159.2" y="121">B8</text>
<text x="159.2" y="122.6">A8</text>
<text x="123.2" y="130.5">D5</text>
<text x="123.3" y="127.4">F6</text>
<text x="159.2" y="130.5">B5</text>
<text x="159.2" y="127.4">B6</text>
<text x="123.3" y="132.1">E5</text>
<text x="123.5" y="135.3">J8</text>
<text x="123.5" y="136.9">J9</text>
<text x="159.2" y="135.3">D4</text>
<text x="159.2" y="136.9">B4</text>
<text x="159.2" y="132.1">A5</text>
</g>
<g font-size="1.4" fill="#004080">
<text x="126.9" y="35.8">PEG_RXP[0]</text>
<text x="149" y="35.8">PEG_TXP[0]</text>
<text x="126.9" y="37.4">PEG_RXN[0]</text>
<text x="126.9" y="40.6">PEG_RXP[1]</text>
<text x="148.9" y="37.4">PEG_TXN[0]</text>
<text x="149" y="40.6">PEG_TXP[1]</text>
<text x="126.9" y="46.9">PEG_RXN[2]</text>
<text x="126.9" y="45.4">PEG_RXP[2]</text>
<text x="126.9" y="42.2">PEG_RXN[1]</text>
<text x="148.9" y="42.2">PEG_TXN[1]</text>
<text x="148.9" y="46.9">PEG_TXN[2]</text>
<text x="149" y="45.4">PEG_TXP[2]</text>
<text x="126.9" y="51.7">PEG_RXN[3]</text>
<text x="126.9" y="50.1">PEG_RXP[3]</text>
<text x="148.9" y="51.7">PEG_TXN[3]</text>
<text x="149" y="50.1">PEG_TXP[3]</text>
<text x="126.9" y="54.9">PEG_RXP[4]</text>
<text x="126.9" y="56.5">PEG_RXN[4]</text>
<text x="126.9" y="59.7">PEG_RXP[5]</text>
<text x="148.9" y="56.5">PEG_TXN[4]</text>
<text x="149" y="54.9">PEG_TXP[4]</text>
<text x="149" y="59.7">PEG_TXP[5]</text>
<text x="126.9" y="64.5">PEG_RXP[6]</text>
<text x="126.9" y="61.3">PEG_RXN[5]</text>
<text x="148.9" y="61.3">PEG_TXN[5]</text>
<text x="149" y="64.5">PEG_TXP[6]</text>
<text x="126.9" y="70.9">PEG_RXN[7]</text>
<text x="126.9" y="69.3">PEG_RXP[7]</text>
<text x="126.9" y="66.1">PEG_RXN[6]</text>
<text x="148.9" y="66.1">PEG_TXN[6]</text>
<text x="148.9" y="70.9">PEG_TXN[7]</text>
<text x="149" y="69.3">PEG_TXP[7]</text>
<text x="126.9" y="74.1">PEG_RXP[8]</text>
<text x="126.9" y="75.7">PEG_RXN[8]</text>
<text x="148.9" y="75.7">PEG_TXN[8]</text>
<text x="149" y="74.1">PEG_TXP[8]</text>
<text x="126.9" y="83.7">PEG_RXP[10]</text>
<text x="126.9" y="80.5">PEG_RXN[9]</text>
<text x="126.9" y="78.9">PEG_RXP[9]</text>
<text x="148.2" y="83.7">PEG_TXP[10]</text>
<text x="148.9" y="80.5">PEG_TXN[9]</text>
<text x="149" y="78.9">PEG_TXP[9]</text>
<text x="126.9" y="85.3">PEG_RXN[10]</text>
<text x="126.9" y="88.5">PEG_RXP[11]</text>
<text x="148.1" y="85.3">PEG_TXN[10]</text>
<text x="148.2" y="88.5">PEG_TXP[11]</text>
<text x="126.9" y="90">PEG_RXN[11]</text>
<text x="126.9" y="93.2">PEG_RXP[12]</text>
<text x="126.9" y="94.8">PEG_RXN[12]</text>
<text x="148.1" y="90">PEG_TXN[11]</text>
<text x="148.1" y="94.8">PEG_TXN[12]</text>
<text x="148.2" y="93.2">PEG_TXP[12]</text>
<text x="126.9" y="98">PEG_RXP[13]</text>
<text x="126.9" y="99.6">PEG_RXN[13]</text>
<text x="148.1" y="99.6">PEG_TXN[13]</text>
<text x="148.2" y="98">PEG_TXP[13]</text>
<text x="126.9" y="107.6">PEG_RXP[15]</text>
<text x="126.9" y="102.8">PEG_RXP[14]</text>
<text x="126.9" y="104.4">PEG_RXN[14]</text>
<text x="148.1" y="104.4">PEG_TXN[14]</text>
<text x="148.2" y="102.8">PEG_TXP[14]</text>
<text x="148.2" y="107.6">PEG_TXP[15]</text>
<text x="126.9" y="114">PEG_RCOMP</text>
<text x="126.9" y="109.2">PEG_RXN[15]</text>
<text x="148.1" y="109.2">PEG_TXN[15]</text>
<text x="126.9" y="122">DMI_RXP[0]</text>
<text x="126.9" y="123.5">DMI_RXN[0]</text>
<text x="149.3" y="123.5">DMI_TXN[0]</text>
<text x="149.4" y="122">DMI_TXP[0]</text>
<text x="126.9" y="131.5">DMI_RXP[2]</text>
<text x="126.9" y="126.7">DMI_RXP[1]</text>
<text x="126.9" y="128.4">DMI_RXN[1]</text>
<text x="149.3" y="128.4">DMI_TXN[1]</text>
<text x="149.4" y="131.5">DMI_TXP[2]</text>
<text x="149.4" y="126.7">DMI_TXP[1]</text>
<text x="126.9" y="136.3">DMI_RXP[3]</text>
<text x="126.9" y="137.9">DMI_RXN[3]</text>
<text x="126.9" y="133.1">DMI_RXN[2]</text>
<text x="149.3" y="137.9">DMI_TXN[3]</text>
<text x="149.3" y="133.1">DMI_TXN[2]</text>
<text x="149.4" y="136.3">DMI_TXP[3]</text>
</g>
<g font-size="1.1">
<text x="29.5" y="1.2">5</text>
<text x="85.1" y="1.2">4</text>
<text x="140.7" y="1.2">3</text>
<text x="196.4" y="1.2">2</text>
<text x="252" y="1.2">1</text>
<text x=".5" y="28.3">D</text>
<text x="280.2" y="28.3">D</text>
<text x=".5" y="79.7">C</text>
<text x="280.2" y="79.7">C</text>
<text x=".5" y="131.2">B</text>
<text x="280.2" y="131.2">B</text>
<text x=".5" y="182.6">A</text>
<text x="280.2" y="182.6">A</text>
<text x="29.5" y="208.5">5</text>
<text x="85.1" y="208.5">4</text>
<text x="140.7" y="208.5">3</text>
<text x="196.4" y="208.5">2</text>
<text x="252" y="208.5">1</text>
</g>
<g font-size="1.1" fill="#00f">
<text x="135.5" y="28">SKYLAKE_HALO</text>
<text x="137.3" y="30.9">BGA1440</text>
</g>
</svg>
